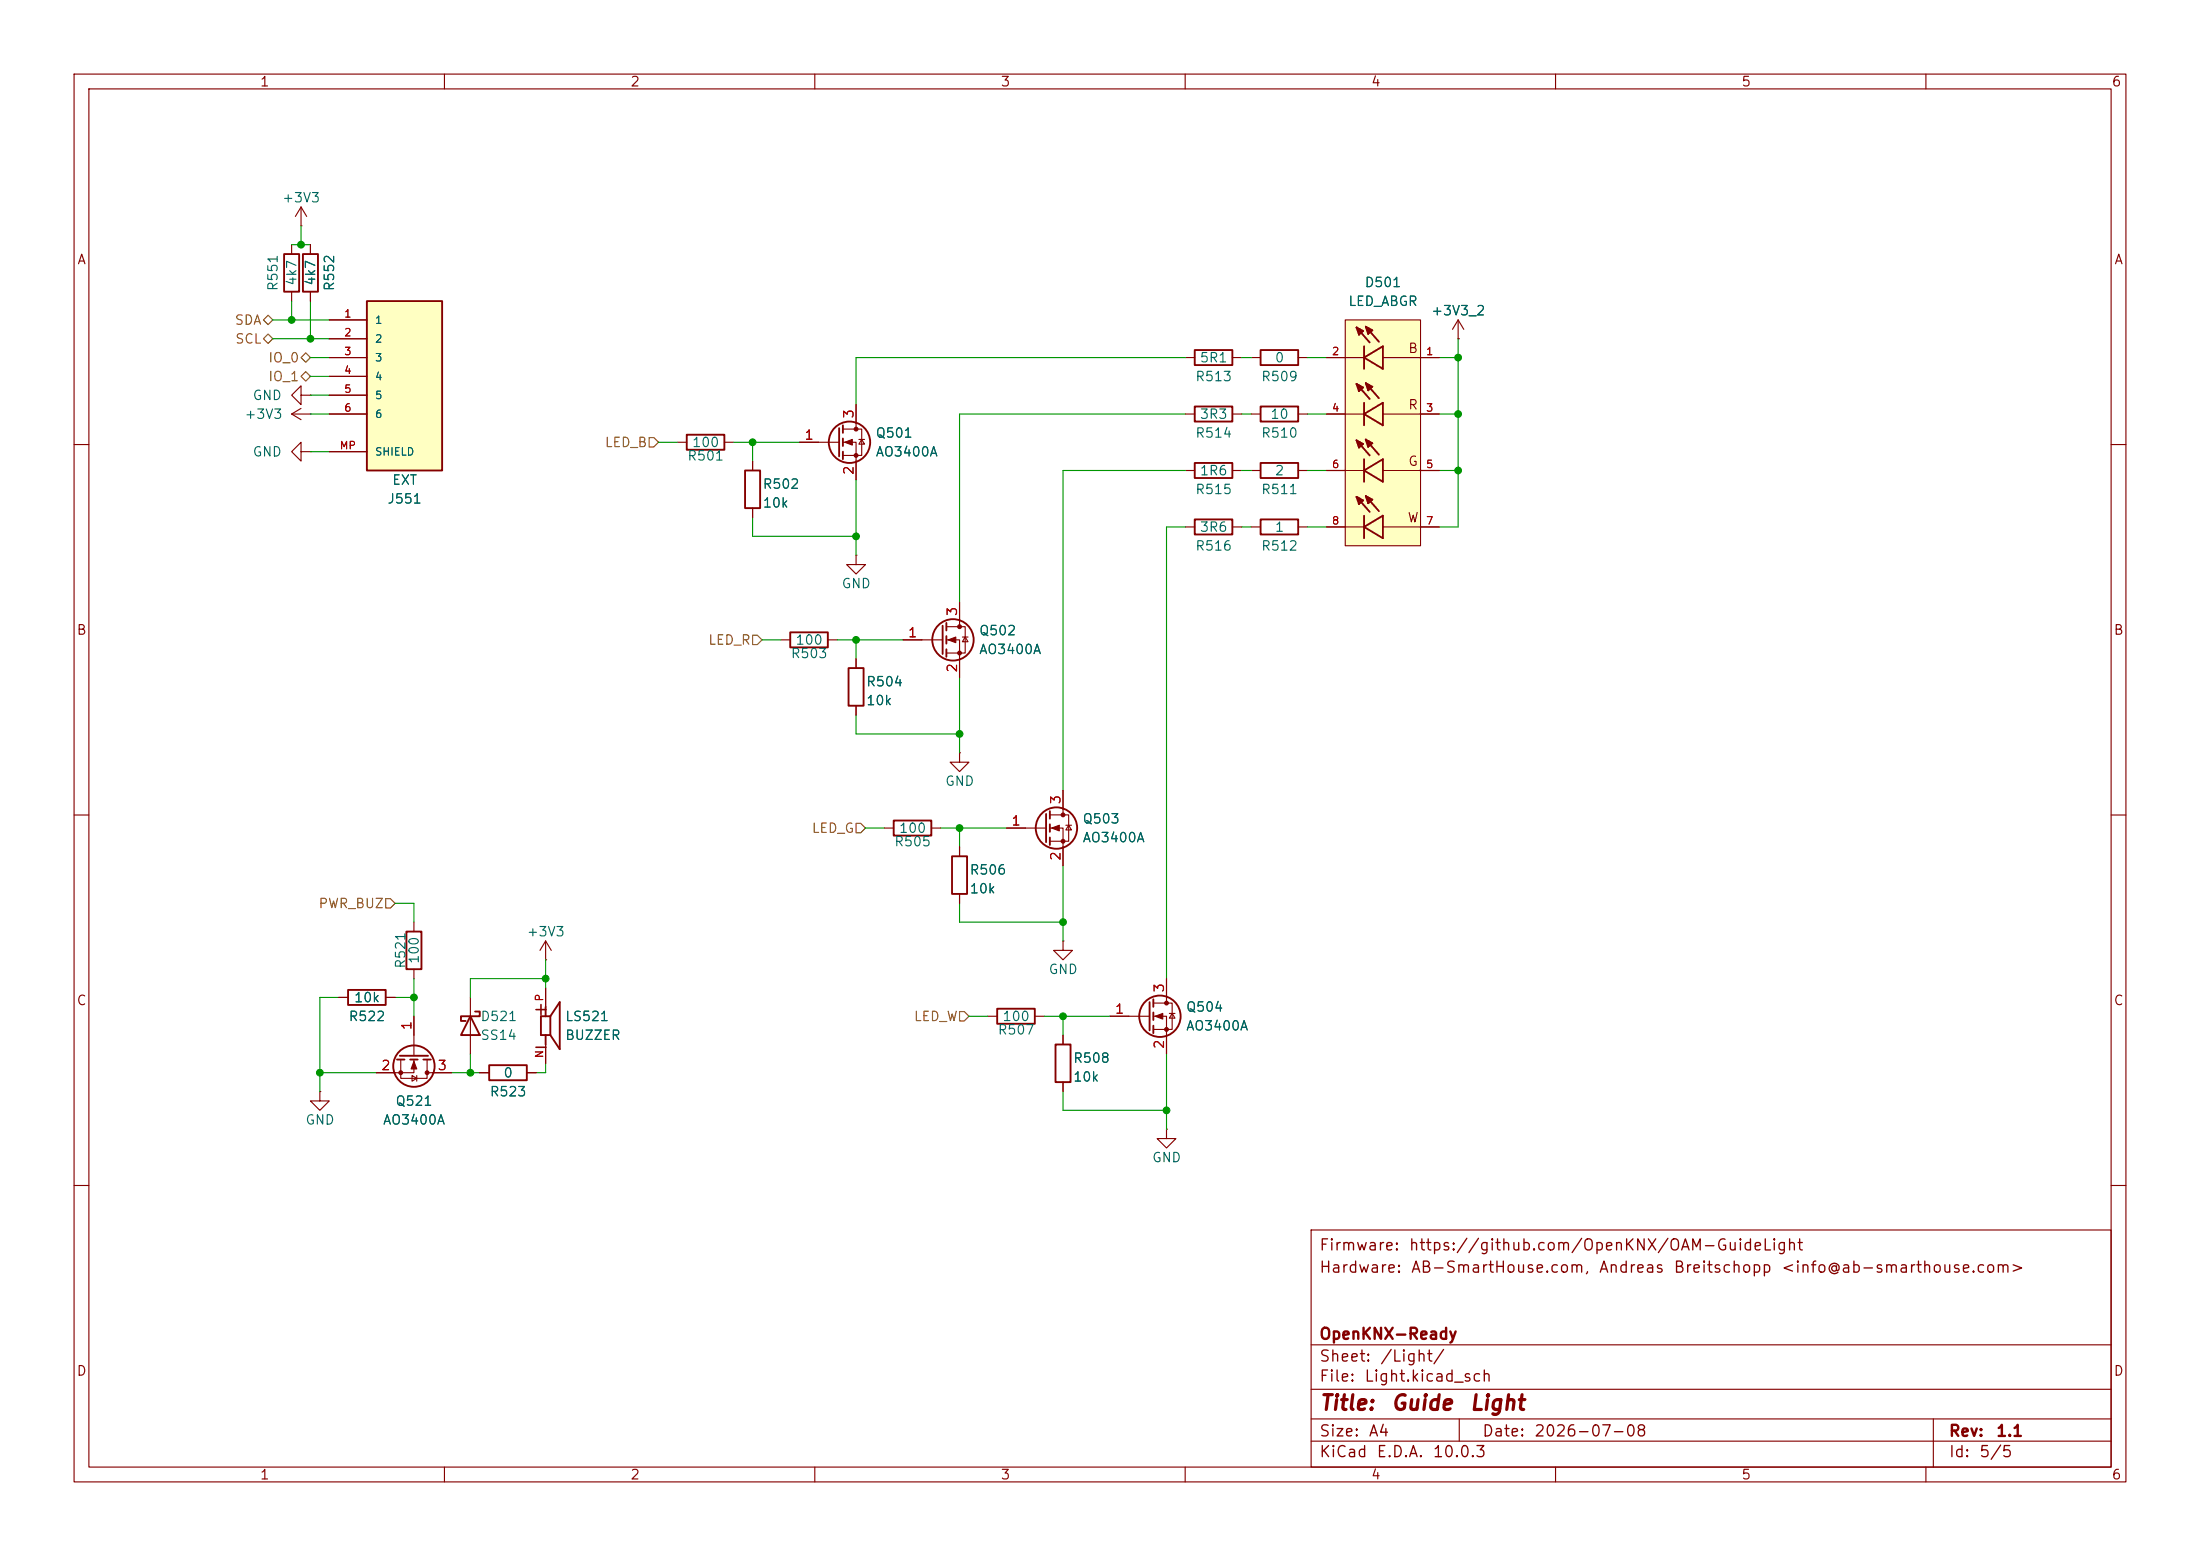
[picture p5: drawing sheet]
<svg xmlns="http://www.w3.org/2000/svg" width="297mm" height="210mm" viewBox="0 0 297 210" stroke-linecap="round" stroke-linejoin="round" font-family="sans-serif">
<g fill="none" stroke="#840000" stroke-width=".15">
<path d="M10 10h277v190h-277zM12 12h273v186h-273zM60 10v2M110 10v2M160 10v2M210 10v2M260 10v2M39.4 33v1.3M39.4 39.4v1.2M40.6 30.5h.1M40.6 27.9l-.7 1.3M40.6 27.9l.8 1.3"/>
<path d="M40.6 27.9v2.6M41.9 33v1.3M41.9 39.4v1.2M160 55.9h1.3M160 48.3h1.3M166.4 55.9h1.2M166.4 48.3h1.2M10 60h2M101.6 62.2v1.3M101.6 68.6v1.3M160 71.1h1.3M166.4 71.1h1.2"/>
<path d="M168.9 63.5h1.3M168.9 71.1h1.3M175.3 63.5h1.2M175.3 71.1h1.2M285 60h2M105.4 86.4h1.3M111.8 86.4h1.2M121.9 86.4h5.4M127.8 84.6h2.5v3.5h-2.5M127.8 86.4h1.7v5M129.5 81.3v3.3M129.9 86h.8"/>
<path d="M130.3 86l.4 .6h-.8zM10 110h2M119.4 111.8h1.2M125.7 111.8h1.3M135.9 111.8h5.3M141.7 110h2.6v3.5h-2.6M141.7 111.8h1.8v5M143.5 106.7v3.3M143.9 111.4h.8M144.3 111.4l.4 .6h-.8zM285 110h2M133.3 137.2h1.3"/>
<path d="M139.7 137.2h1.3M149.9 137.2h5.3M155.7 135.4h2.5v3.5h-2.5M155.7 137.2h1.8v5M157.5 132.1v3.3M157.9 136.8h.7M158.2 136.8l.4 .6h-.7zM10 160h2M177 166h108v32h-108zM285 160h2M60 198v2M110 198v2"/>
<path d="M160 198v2M177 194.5h108M177 191.5h108M177 187.5h108M177 181.5h108M197 191.5v3M210 198v2M260 198v2M261 191.5v6.5"/>
</g>
<g fill="none" stroke="#840000" stroke-width=".25">
<path d="M38.4 34.3h2v5.1h-2zM40.9 34.3h2v5.1h-2zM161.3 54.9h5.1v2h-5.1zM161.3 47.2h5.1v2.1h-5.1zM100.6 63.5h2v5.1h-2zM161.3 70.1h5.1v2h-5.1zM170.2 62.5h5.1v2h-5.1zM170.2 70.1h5.1v2h-5.1zM106.7 85.3h5.1v2.1h-5.1zM127.3 84.5v3.8M127.8 84.1v1M127.8 85.9v1"/>
<path d="M127.8 87.6v1M120.6 110.7h5.1v2.1h-5.1zM141.2 109.9v3.8M141.7 109.5v1M141.7 111.3v1M141.7 113v1M134.6 136.1h5.1v2.1h-5.1zM155.2 135.3v3.8M155.7 134.9v1M155.7 136.7v1M155.7 138.4v1"/>
<circle cx="128.7" cy="86.4" r="2.79"/>
<circle cx="142.6" cy="111.8" r="2.79"/>
<circle cx="156.6" cy="137.2" r="2.79"/>
</g>
<g fill="#840000" stroke="#840000" stroke-width=".15">
<path d="M128 86.4l1-.4v.7z"/>
<path d="M156 137.2l1-.4v.7z"/>
<path d="M142 111.8l1-.4v.7z"/>
<circle cx="129.5" cy="84.6" r=".25"/>
<circle cx="129.5" cy="88.1" r=".25"/>
<circle cx="157.5" cy="135.4" r=".25"/>
<circle cx="157.5" cy="138.9" r=".25"/>
<circle cx="143.5" cy="110" r=".25"/>
<circle cx="143.5" cy="113.5" r=".25"/>
</g>
<path d="M49.5 40.6h10.2v22.9h-10.2z" fill="#ffffc2"/>
<g fill="none" stroke="#840000" stroke-width=".25">
<path d="M49.5 40.6h10.2v22.9h-10.2zM92.7 58.7h5.1v2h-5.1zM113.3 57.8v3.8M113.8 57.4v1M113.8 59.2v1M170.2 54.9h5.1v2h-5.1zM170.2 47.2h5.1v2.1h-5.1zM113.8 61v1M114.6 90.2h2v5.1h-2zM128.5 115.6h2.1v5.1h-2.1zM47 133.6h5.1v2h-5.1zM54.9 125.7h2v5.1h-2z"/>
<path d="M63.5 137.2l1.3 2.5h-2.6zM64.1 136.5h.7v.7h-2.6v.6h.7M73.7 135.9v1.3M73.7 139.7v1.3M74.3 137.2h-1.3v2.5h1.3M74.3 137.2v2.5M74.3 137.2l1.3-1.9v6.3l-1.3-1.9M53.6 143h1M54 142.5h3.8M55.4 143h1M57.1 143h1.1M66 143.8h5.1v2h-5.1z"/>
<path d="M142.5 141h2v5.1h-2z"/>
<circle cx="114.7" cy="59.7" r="2.79"/>
<circle cx="55.9" cy="143.9" r="2.79"/>
</g>
<g fill="none" stroke="#840000" stroke-width=".15">
<path d="M39.4 55.9h2.5M39.4 55.9l1.2 .7M40.6 53.3v-1.2l-1.2 1.2 1.2 1.3v-1.3h1.3M40.6 55.1l-1.2 .8M41.9 55.9h.1M41.9 53.3h.1M44.4 43.2h5.1M44.4 45.7h5.1M44.4 48.3h5.1M44.4 50.8h5.1M44.4 53.3h5.1M44.4 55.9h5.1"/>
<path d="M91.4 59.7h1.3M97.8 59.7h1.3M107.9 59.7h5.4M113.8 57.9h2.5v3.6h-2.5M113.8 59.7h1.8v5.1M115.6 54.6v3.3M116 59.3h.7M116.3 59.3l.4 .6h-.7zM168.9 48.3h1.3M168.9 55.9h1.3M175.3 48.3h1.2M175.3 55.9h1.2"/>
<path d="M196.8 45.7h.1M196.8 43.2l-.7 1.3M196.8 43.2l.8 1.3M196.8 43.2v2.5M40.6 61v-1.3l-1.2 1.3 1.2 1.2v-1.2h1.3M41.9 61h.1M44.4 61h5.1M115.6 74.9v1.3h1.2l-1.2 1.3-1.3-1.3h1.3M115.6 74.9h.1M115.6 88.9v1.3M115.6 95.3v1.2M129.5 101.6v1.3h1.3l-1.3 1.2-1.2-1.2h1.2"/>
<path d="M129.5 101.6h.1M129.5 114.3v1.3M45.7 134.6h1.3M52.1 134.6h1.2M55.9 124.5v1.2M55.9 130.8v1.3M55.9 137.2v5.3M63.5 134.6v7.6M73.7 129.5h.1M73.7 127v2.5M73.7 133.4v2.5M73.7 127l-.8 1.3"/>
<path d="M73.7 127l.7 1.3M129.5 120.7v1.2M143.5 127v1.3h1.3l-1.3 1.2-1.3-1.2h1.3M143.5 127h.1M143.5 139.7v1.3M43.2 147.3v1.3h1.2l-1.2 1.3-1.3-1.3h1.3M43.2 147.3h.1M54.1 143v2.5h3.6v-2.5M55.6 145.2l.7 .3-.7 .4zM55.9 143v1.8h-5.1M56.3 145.2v.7M57.7 144.8h3.3"/>
<path d="M64.8 144.8h1.2M71.1 144.8h1.3M73.7 141v2.5M143.5 146.1v1.2M157.5 152.4v1.3h1.2l-1.2 1.2-1.3-1.2h1.3M157.5 152.4h.1"/>
</g>
<g fill="#840000" stroke="#840000" stroke-width=".15">
<path d="M55.9 143.3l.4 1h-.8z"/>
<path d="M114 59.7l1.1-.4v.8z"/>
<circle cx="57.7" cy="144.8" r=".25"/>
<circle cx="54.1" cy="144.8" r=".25"/>
<circle cx="115.6" cy="57.9" r=".25"/>
<circle cx="115.6" cy="61.5" r=".25"/>
</g>
<path d="M181.6 43.2h10.2v30.5h-10.2z" fill="#ffffc2"/>
<g fill="none" stroke="#840000" stroke-width=".15">
<path d="M41.9 33v1.3M41.9 39.4v1.2M44.4 48.3h5.1M44.4 55.9h5.1M44.4 43.2h5.1M44.4 45.7h5.1M44.4 50.8h5.1M44.4 53.3h5.1M107.9 59.7h2.6M115.6 54.6v2.6M179.1 48.3h5M179.1 55.9h5"/>
<path d="M181.6 43.2h10.2v30.5h-10.2zM186.7 48.3h7.6M186.7 55.9h7.6M196.8 45.7h.1M44.4 61h5.1M101.6 62.2v1.3M101.6 68.6v1.3M115.6 62.2v2.6M160 63.5h1.3M166.4 63.5h1.2M179.1 63.5h5M179.1 71.1h5"/>
<path d="M186.7 63.5h7.6M186.7 71.1h7.6M115.6 88.9v1.3M115.6 95.3v1.2M121.9 86.4h2.6M129.5 81.3v2.5M129.5 88.9v2.5M129.5 114.3v1.3M135.9 111.8h2.5M143.5 106.7v2.5M143.5 114.3v2.5M45.7 134.6h1.3"/>
<path d="M52.1 134.6h1.2M55.9 137.2v2.5M73.7 133.4v2.5M129.5 120.7v1.2M143.5 139.7v1.3M149.9 137.2h2.5M157.5 132.1v2.5M157.5 139.7v2.5M50.8 144.8h2.5M58.4 144.8h2.6M64.8 144.8h1.2M71.1 144.8h1.3"/>
<path d="M73.7 141v2.5M143.5 146.1v1.2"/>
</g>
<g fill="none" stroke="#840000" stroke-width=".25">
<path d="M183.1 44.2l.9 .5-.5 .5M183.1 51.8l.9 .5-.5 .5M183.1 59.4l.9 .5-.5 .5M183.1 44.2l1.8 2M183.1 44.2l.4 1M183.1 51.8l1.8 2M183.1 51.8l.4 1M183.1 59.4l1.8 2.1M183.1 59.4l.4 1M183.6 44.4h-.2l.1 .8M183.6 52h-.2l.1 .8M183.6 59.7h-.2l.1 .7"/>
<path d="M183.6 44.6l.2 .2M183.6 52.2l.2 .2M183.6 59.8l.2 .2M184.1 48.3l2.6-1.6v3.1zM184.1 55.9l2.6-1.5v3zM184.1 46.7v3.1M184.1 54.4v3M184.4 44.1l.9 .5-.6 .5M184.4 51.7l.9 .5-.6 .5M184.4 59.3l.9 .5-.6 .5M184.4 44.1l1.8 2M184.4 44.1l.3 1"/>
<path d="M184.4 51.7l1.8 2M184.4 51.7l.3 1M184.4 59.3l1.8 2.1M184.4 59.3l.3 1M184.8 44.3h-.1v.8M184.8 51.9h-.1v.8M184.8 59.6h-.1v.7M184.9 44.5l.2 .2M184.9 52.1l.2 .2M184.9 59.7l.2 .2M161.3 62.5h5.1v2h-5.1zM183.1 67.1l.9 .4-.5 .5"/>
<path d="M183.1 67.1l1.8 2M183.1 67.1l.4 .9M183.6 67.3h-.2l.1 .7M183.6 67.5l.2 .1M184.1 63.5l2.6-1.5v3zM184.1 71.1l2.6-1.5v3zM184.1 62v3M184.1 69.6v3M184.4 67l.9 .4-.6 .5M184.4 67l1.8 2M184.4 67l.3 .9M184.8 67.2h-.1v.7"/>
<path d="M184.9 67.4l.2 .1"/>
</g>
<path d="M35.6 45.7l.6-.6 .6 .6-.6 .7zM36.2 42.5l.6 .7-.6 .6-.6-.6zM40.6 48.3l.7-.7 .6 .7-.6 .6zM40.6 50.8l.7-.6 .6 .6-.6 .6zM87.6 59.1h.7l.6 .6-.6 .6h-.7zM101.6 85.7h.6l.7 .7-.7 .6h-.6zM115.6 111.1h.6l.6 .7-.6 .6h-.6zM52.1 121.3h.6l.6 .6-.6 .7h-.6zM129.5 136.5h.7l.6 .7-.6 .6h-.7z" fill="none" stroke="#725600" stroke-width=".15"/>
<g fill="none" stroke="#009600" stroke-width=".15">
<path d="M39.4 33h2.5M40.6 30.5v2.5M36.8 43.2h7.6M36.8 45.7h7.6M39.4 40.6v2.6M41.9 55.9h2.5M41.9 50.8h2.5M41.9 48.3h2.5M41.9 40.6v5.1M41.9 53.3h2.5M88.9 59.7h2.5M99.1 59.7h8.8"/>
<path d="M101.6 59.7v2.5M160 55.9h-30.5v25.4M160 48.3h-44.4v6.3M167.6 55.9h1.3M167.6 48.3h1.3M176.5 55.9h2.6M176.5 48.3h2.6M194.3 55.9h2.5M194.3 48.3h2.5M196.8 45.7v25.4h-2.5M41.9 61h2.5M101.6 69.9v2.5h14"/>
<path d="M115.6 64.8v10.1M160 63.5h-16.5v43.2M160 71.1h-2.5v61M167.6 63.5h1.3M167.6 71.1h1.3M176.5 63.5h2.6M176.5 71.1h2.6M194.3 63.5h2.5M102.9 86.4h2.5M113 86.4h8.9M115.6 86.4v2.5M115.6 96.5v2.6h13.9"/>
<path d="M129.5 91.4v10.2M116.8 111.8h2.6M127 111.8h8.9M129.5 111.8v2.5M143.5 116.8v10.2M45.7 134.6h-2.5v12.7M53.3 134.6h2.6M53.3 121.9h2.6v2.6M55.9 132.1v5.1M73.7 132.1h-10.2v2.5M73.7 129.5v3.9M129.5 121.9v2.6h14"/>
<path d="M130.8 137.2h2.5M141 137.2h8.9M143.5 137.2v2.5M43.2 144.8h7.6M61 144.8h3.8M63.5 142.2v2.6M73.7 143.5v1.3h-1.3M143.5 147.3v2.6h14M157.5 142.2v10.2"/>
</g>
<g fill="#009600" stroke="#009600" stroke-width=".14">
<circle cx="40.6" cy="33" r=".46"/>
<circle cx="41.9" cy="45.7" r=".46"/>
<circle cx="101.6" cy="59.7" r=".46"/>
<circle cx="39.4" cy="43.2" r=".46"/>
<circle cx="115.6" cy="86.4" r=".46"/>
<circle cx="143.5" cy="137.2" r=".46"/>
<circle cx="129.5" cy="111.8" r=".46"/>
<circle cx="129.5" cy="99.1" r=".46"/>
<circle cx="143.5" cy="124.5" r=".46"/>
<circle cx="157.5" cy="149.9" r=".46"/>
<circle cx="43.2" cy="144.8" r=".46"/>
<circle cx="73.7" cy="132.1" r=".46"/>
<circle cx="55.9" cy="134.6" r=".46"/>
<circle cx="63.5" cy="144.8" r=".46"/>
<circle cx="115.6" cy="72.4" r=".46"/>
<circle cx="196.8" cy="55.9" r=".46"/>
<circle cx="196.8" cy="48.3" r=".46"/>
<circle cx="196.8" cy="63.5" r=".46"/>
</g>
<g font-size="2" fill="#840000">
<text x="178" y="190.8">Title:</text>
<text x="187.7" y="190.8">Guide</text>
<text x="198.3" y="190.8">Light</text>
</g>
<g font-size="1.8" fill="#840000">
<text x="71.8" y="137.5">+</text>
<text x="71.7" y="142.6">-</text>
</g>
<g font-size="1.5" fill="#840000">
<text x="178" y="172.2">Hardware:</text>
<text x="178" y="169.2">Firmware:</text>
<text x="190.1" y="169.2">https://github.com/OpenKNX/OAM-GuideLight</text>
<text x="190.4" y="172.2">AB-SmartHouse.com,</text>
<text x="215.7" y="172.2">Andreas</text>
<text x="225.8" y="172.2">Breitschopp</text>
<text x="240.3" y="172.2">&lt;info@ab-smarthouse.com&gt;</text>
<text x="178" y="184.2">Sheet:</text>
<text x="178" y="181.2">OpenKNX-Ready</text>
<text x="186.2" y="184.2">/Light/</text>
<text x="178" y="186.9">File:</text>
<text x="184.1" y="186.9">Light.kicad_sch</text>
<text x="178" y="197.1">KiCad</text>
<text x="178" y="194.3">Size:</text>
<text x="184.7" y="194.3">A4</text>
<text x="185.7" y="197.1">E.D.A.</text>
<text x="193.3" y="197.1">10.0.3</text>
<text x="200" y="194.3">Date:</text>
<text x="207" y="194.3">2026-07-08</text>
<text x="263" y="194.3">Rev:</text>
<text x="263" y="197.1">Id:</text>
<text x="267.1" y="197.1">5/5</text>
<text x="269.4" y="194.3">1.1</text>
</g>
<g font-size="1.3" fill="#840000">
<text x="35" y="12">1</text>
<text x="85" y="12">2</text>
<text x="135" y="12">3</text>
<text x="185" y="12">4</text>
<text x="235" y="12">5</text>
<text x="285" y="12">6</text>
<text x="10.3" y="36">A</text>
<text x="285.3" y="36">A</text>
<text x="190" y="48">B</text>
<text x="190" y="55.6">R</text>
<text x="190" y="63.2">G</text>
<text x="189.9" y="70.8">W</text>
<text x="10.3" y="86">B</text>
<text x="285.3" y="86">B</text>
<text x="10.3" y="136">C</text>
<text x="285.3" y="136">C</text>
<text x="10.3" y="186">D</text>
<text x="285.3" y="186">D</text>
<text x="35" y="200">1</text>
<text x="85" y="200">2</text>
<text x="135" y="200">3</text>
<text x="185" y="200">4</text>
<text x="235" y="200">5</text>
<text x="285" y="200">6</text>
</g>
<g font-size="1.3" fill="#006464">
<text x="38" y="27.6">+3V3</text>
<text x="37.8" y="39.4" transform="rotate(-90 37.8 39.4)">R551</text>
<text x="40.3" y="38.7" transform="rotate(-90 40.3 38.7)">4k7</text>
<text x="42.9" y="38.7" transform="rotate(-90 42.9 38.7)">4k7</text>
<text x="45.4" y="39.4" transform="rotate(-90 45.4 39.4)">R552</text>
<text x="181.9" y="41.6">LED_ABGR</text>
<text x="184.1" y="39.1">D501</text>
<text x="193.1" y="42.9">+3V3_2</text>
<text x="161.3" y="51.8">R513</text>
<text x="161.9" y="49.2">5R1</text>
<text x="170.2" y="51.8">R509</text>
<text x="172" y="49.2">0</text>
<text x="32.9" y="56.9">+3V3</text>
<text x="34" y="54.3">GND</text>
<text x="118.1" y="59.4">Q501</text>
<text x="161.3" y="59.4">R514</text>
<text x="161.9" y="56.9">3R3</text>
<text x="170.2" y="59.4">R510</text>
<text x="171.4" y="56.9">10</text>
<text x="34" y="61.9">GND</text>
<text x="52.8" y="65.7">EXT</text>
<text x="92.7" y="62.5">R501</text>
<text x="93.3" y="60.7">100</text>
<text x="118.1" y="61.9">AO3400A</text>
<text x="161.9" y="64.5">1R6</text>
<text x="172" y="64.5">2</text>
<text x="52.2" y="68.3">J551</text>
<text x="102.9" y="66.3">R502</text>
<text x="102.9" y="68.8">10k</text>
<text x="161.3" y="67">R515</text>
<text x="170.2" y="67">R511</text>
<text x="161.3" y="74.6">R516</text>
<text x="161.9" y="72.1">3R6</text>
<text x="170.2" y="74.6">R512</text>
<text x="172" y="72.1">1</text>
<text x="113.5" y="79.7">GND</text>
<text x="106.7" y="89.1">R503</text>
<text x="107.3" y="87.3">100</text>
<text x="132.1" y="88.6">AO3400A</text>
<text x="132.1" y="86.1">Q502</text>
<text x="116.8" y="93">R504</text>
<text x="116.8" y="95.5">10k</text>
<text x="127.5" y="106.4">GND</text>
<text x="121.3" y="112.7">100</text>
<text x="146.1" y="111.5">Q503</text>
<text x="120.6" y="114.5">R505</text>
<text x="130.8" y="118.4">R506</text>
<text x="146.1" y="114">AO3400A</text>
<text x="130.8" y="120.9">10k</text>
<text x="55" y="130.8" transform="rotate(-90 55 130.8)">R521</text>
<text x="56.9" y="130.2" transform="rotate(-90 56.9 130.2)">100</text>
<text x="71" y="126.7">+3V3</text>
<text x="141.5" y="131.8">GND</text>
<text x="47.7" y="135.6">10k</text>
<text x="160" y="136.9">Q504</text>
<text x="47" y="138.1">R522</text>
<text x="64.8" y="138.1">D521</text>
<text x="64.8" y="140.7">SS14</text>
<text x="76.2" y="138.1">LS521</text>
<text x="76.2" y="140.7">BUZZER</text>
<text x="134.6" y="139.9">R507</text>
<text x="135.2" y="138.1">100</text>
<text x="144.8" y="143.8">R508</text>
<text x="160" y="139.4">AO3400A</text>
<text x="53.3" y="149.6">Q521</text>
<text x="66" y="148.3">R523</text>
<text x="67.9" y="145.8">0</text>
<text x="144.8" y="146.3">10k</text>
<text x="41.1" y="152.1">GND</text>
<text x="51.6" y="152.1">AO3400A</text>
<text x="155.4" y="157.2">GND</text>
</g>
<g font-size="1.3" fill="#725600">
<text x="31.6" y="44.2">SDA</text>
<text x="31.7" y="46.7">SCL</text>
<text x="36.1" y="49.2">IO_0</text>
<text x="36.1" y="51.8">IO_1</text>
<text x="81.6" y="60.7">LED_B</text>
<text x="95.5" y="87.3">LED_R</text>
<text x="109.5" y="112.7">LED_G</text>
<text x="42.9" y="122.9">PWR_BUZ</text>
<text x="123.3" y="138.1">LED_W</text>
</g>
<g font-size="1.3" fill="#a90000">
<text x="108.5" y="59.7">1</text>
<text x="115.5" y="56.6" transform="rotate(-90 115.5 56.6)">3</text>
<text x="115.5" y="64.2" transform="rotate(-90 115.5 64.2)">2</text>
<text x="129.5" y="83.3" transform="rotate(-90 129.5 83.3)">3</text>
<text x="122.5" y="86.3">1</text>
<text x="129.5" y="90.9" transform="rotate(-90 129.5 90.9)">2</text>
<text x="136.5" y="111.7">1</text>
<text x="143.5" y="108.7" transform="rotate(-90 143.5 108.7)">3</text>
<text x="143.5" y="116.3" transform="rotate(-90 143.5 116.3)">2</text>
<text x="150.4" y="137.1">1</text>
<text x="157.5" y="134.1" transform="rotate(-90 157.5 134.1)">3</text>
<text x="55.9" y="139.1" transform="rotate(-90 55.9 139.1)">1</text>
<text x="157.5" y="141.7" transform="rotate(-90 157.5 141.7)">2</text>
<text x="51.4" y="144.8">2</text>
<text x="59" y="144.8">3</text>
</g>
<g font-size="1" fill="#a90000">
<text x="46.4" y="43.1">1</text>
<text x="46.4" y="45.6">2</text>
<text x="46.4" y="48.2">3</text>
<text x="46.4" y="50.7">4</text>
<text x="46.4" y="53.3">5</text>
<text x="179.7" y="48.2">2</text>
<text x="192.4" y="48.2">1</text>
<text x="46.4" y="55.8">6</text>
<text x="179.7" y="55.8">4</text>
<text x="192.4" y="55.8">3</text>
<text x="45.8" y="60.9">MP</text>
<text x="179.7" y="63.4">6</text>
<text x="192.4" y="63.4">5</text>
<text x="179.7" y="71">8</text>
<text x="192.4" y="71">7</text>
<text x="73.6" y="135.3" transform="rotate(-90 73.6 135.3)">P</text>
<text x="73.6" y="142.9" transform="rotate(-90 73.6 142.9)">N</text>
</g>
<g font-size="1" fill="#006464">
<text x="50.5" y="44">1</text>
<text x="50.5" y="46.5">2</text>
<text x="50.5" y="49">3</text>
<text x="50.5" y="51.6">4</text>
<text x="50.5" y="54.1">5</text>
<text x="50.5" y="56.7">6</text>
<text x="50.5" y="61.7">SHIELD</text>
</g>
</svg>
